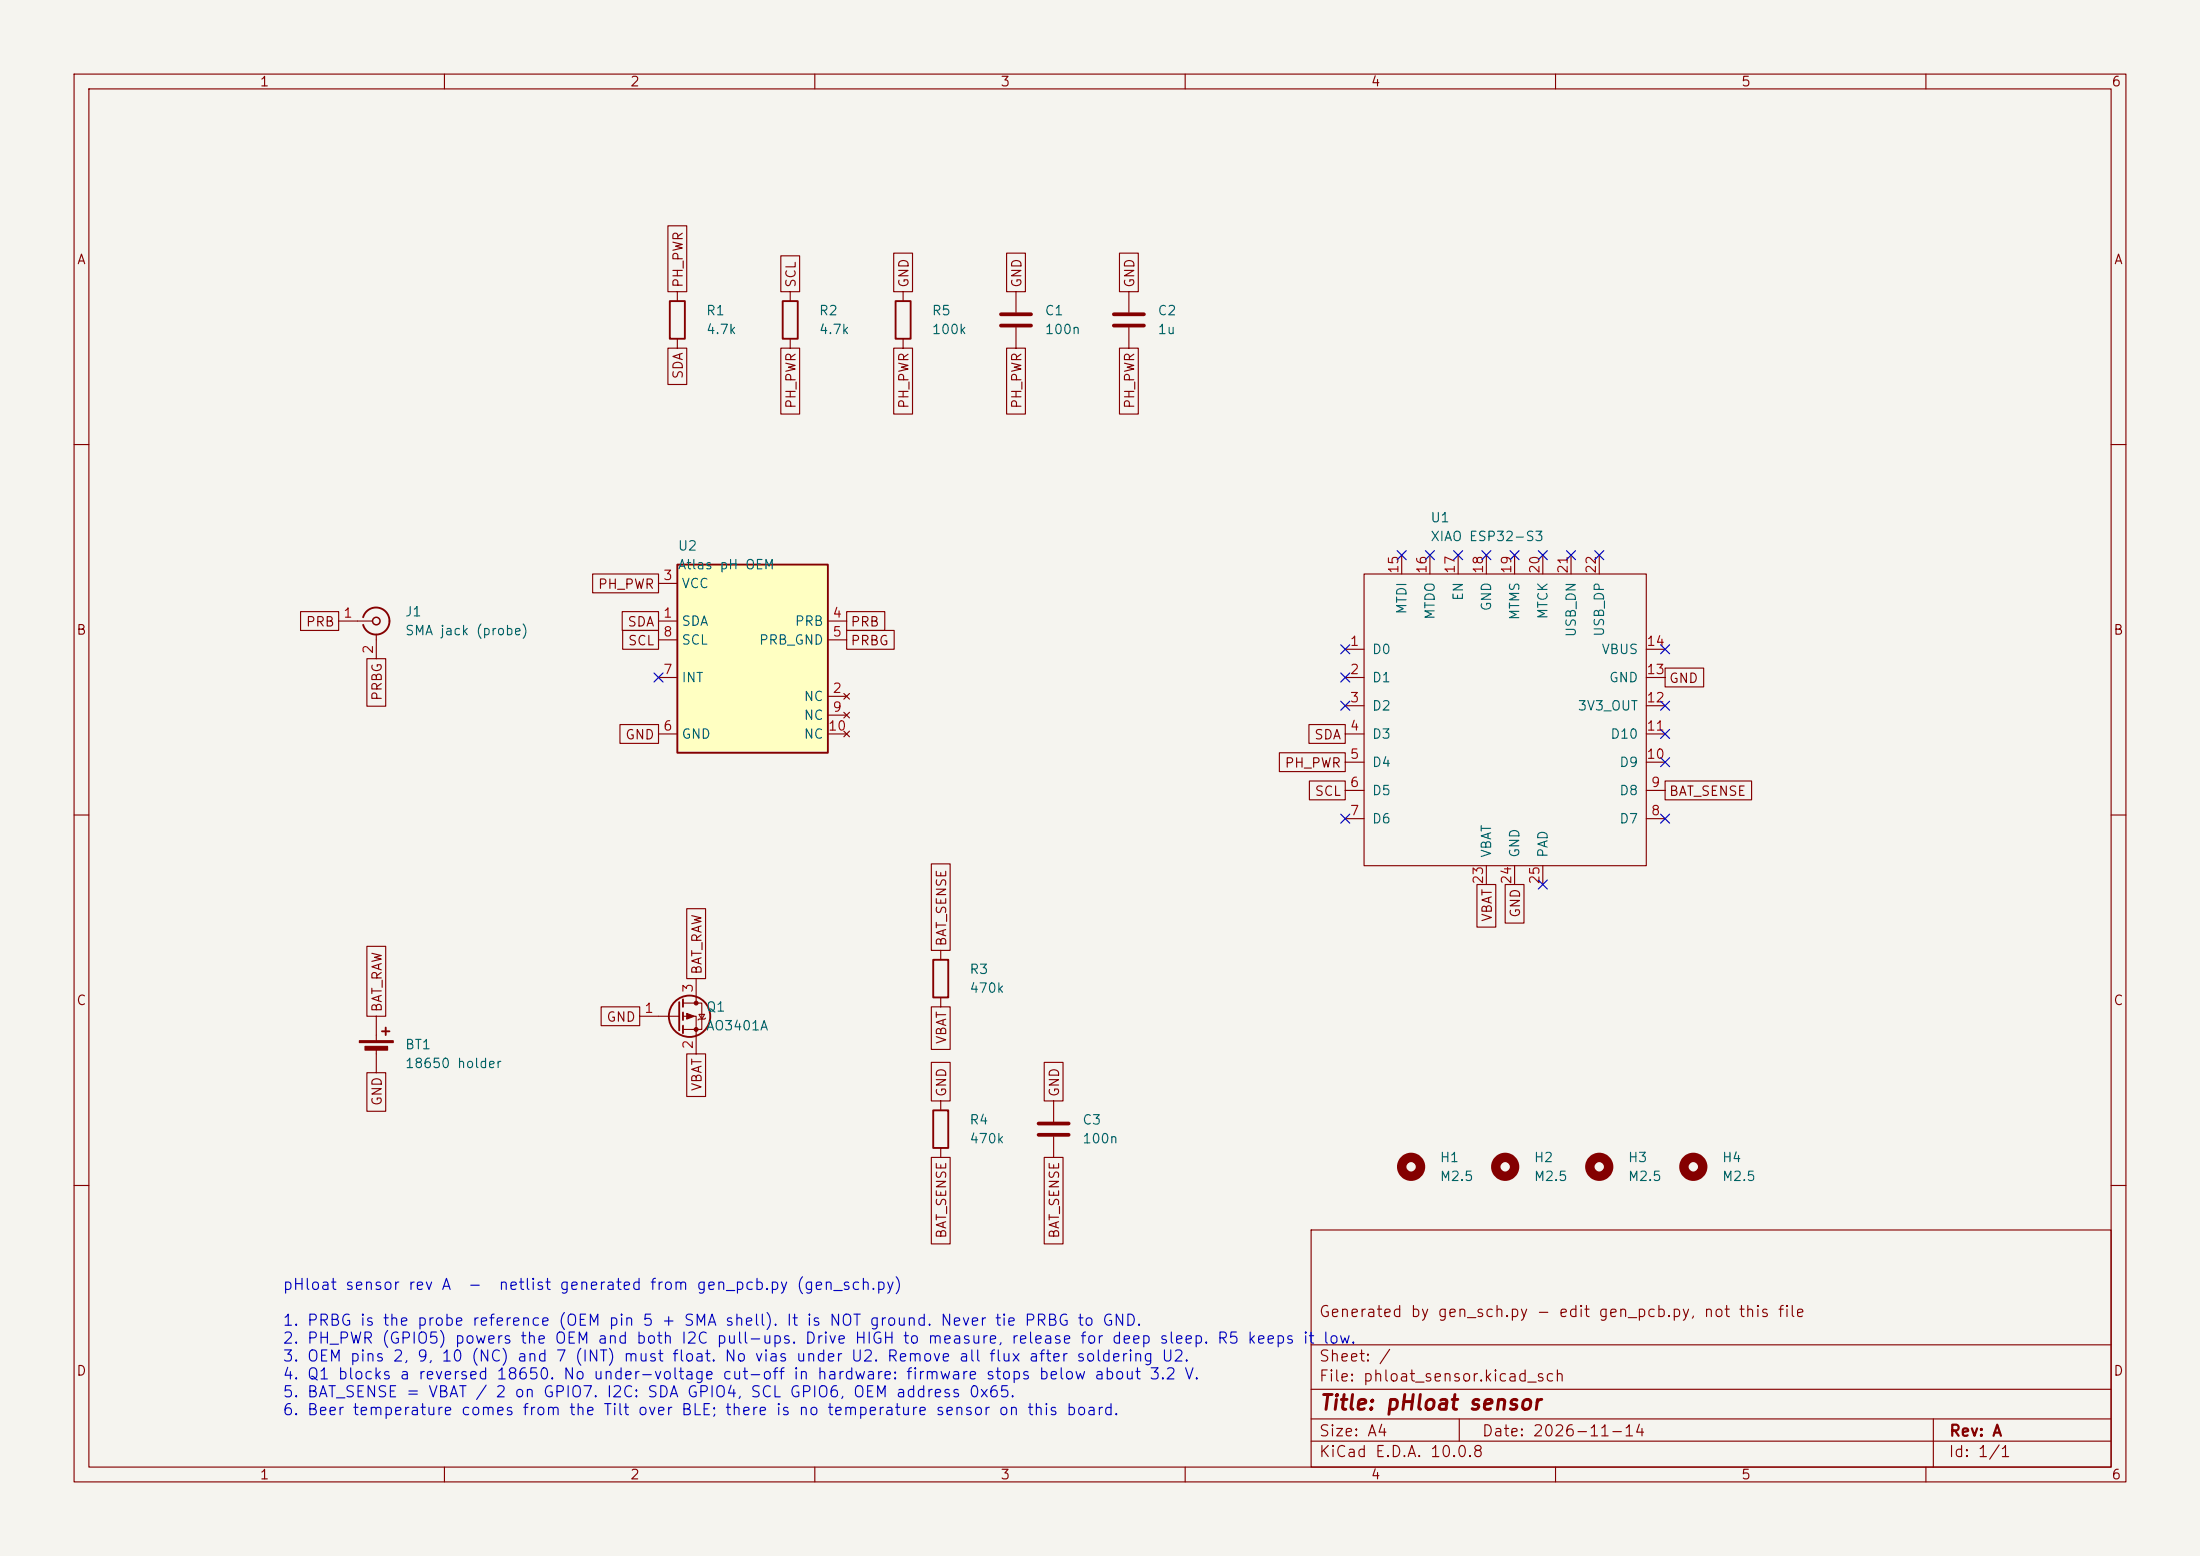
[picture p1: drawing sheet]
<svg xmlns="http://www.w3.org/2000/svg" width="297mm" height="210mm" viewBox="0 0 297 210" stroke-linecap="round" stroke-linejoin="round" font-family="sans-serif">
<path d="M0 0h297v210h-297z" fill="#f5f4ef" stroke="#f5f4ef" stroke-width=".14"/>
<g fill="none" stroke="#840000" stroke-width=".15">
<path d="M10 10h277v190h-277zM12 12h273v186h-273zM60 10v2M110 10v2M160 10v2M210 10v2M260 10v2M91.4 39.4v1.2M121.9 39.4v1.2M152.4 39.4v2.8M91.4 45.7v1.3M121.9 45.7v1.3"/>
<path d="M152.4 44.2v2.8M10 60h2M285 60h2M45.7 83.8h4.6M50.8 85.6v3.3M10 110h2M285 110h2M50.8 137.2v3.3M50.8 141.5v3.3M142.2 148.6v2.8M142.2 153.4v2.8M10 160h2"/>
<path d="M177 166h108v32h-108zM285 160h2M60 198v2M110 198v2M160 198v2M177 194.5h108M177 191.5h108M177 187.5h108M177 181.5h108M197 191.5v3M210 198v2M260 198v2"/>
<path d="M261 191.5v6.5"/>
</g>
<path d="M150.4 42.4h4M150.4 43.9h4M140.2 151.6h4.1M140.2 153.2h4.1" fill="none" stroke="#840000" stroke-width=".51"/>
<path d="M90.4 40.6h2.1v5.1h-2.1zM120.9 40.6h2v5.1h-2zM49 83.3a1.81 1.81 0 0 1 2.8-1 1.81 1.81 0 0 1 0 3 1.81 1.81 0 0 1-2.8-1M51.6 139.2h1M52.1 138.7v1" fill="none" stroke="#840000" stroke-width=".25"/>
<circle cx="50.8" cy="83.8" r=".51" fill="none" stroke="#840000" stroke-width=".2"/>
<g fill="#840000" stroke="#840000" stroke-width=".15">
<path d="M48.5 140.5h4.6v.2h-4.6z"/>
<path d="M49.3 141.2h3v.5h-3z"/>
</g>
<circle cx="228.6" cy="157.5" r="1.27" fill="none" stroke="#840000" stroke-width="1.3"/>
<path d="M91.4 76.2h20.4v25.4h-20.4z" fill="#ffffc2"/>
<g fill="none" stroke="#840000" stroke-width=".25">
<path d="M105.7 40.6h2v5.1h-2zM91.4 76.2h20.4v25.4h-20.4zM91.7 135.3v3.8M92.2 134.9v1M92.2 136.7v1M92.2 138.4v1M126 129.5h2v5.1h-2zM126 149.9h2v5h-2z"/>
<circle cx="93.1" cy="137.2" r="2.79"/>
</g>
<g fill="none" stroke="#840000" stroke-width=".15">
<path d="M90.2 30.5h2.5v8.9h-2.5zM105.4 34.5h2.6v4.9h-2.6zM106.7 39.4v1.2M120.6 34.2h2.6v5.2h-2.6zM135.9 34.2h2.5v5.2h-2.5zM137.2 39.4v2.8M151.1 34.2h2.6v5.2h-2.6zM90.2 47h2.5v4.9h-2.5zM105.4 47h2.6v8.9h-2.6zM106.7 45.7v1.3M120.6 47h2.6v8.9h-2.6zM135.9 47h2.5v8.9h-2.5z"/>
<path d="M137.2 44.2v2.8M151.1 47h2.6v8.9h-2.6zM80 77.5h8.9v2.5h-8.9zM88.9 78.7h2.5M184.1 77.5h38.1v39.3h-38.1zM189.2 74.9v2.6M193 74.9v2.6M196.8 74.9v2.6M200.7 74.9v2.6M204.5 74.9v2.6M208.3 74.9v2.6M212.1 74.9v2.6"/>
<path d="M215.9 74.9v2.6M40.6 82.5h5.1v2.6h-5.1zM49.5 88.9h2.6v6.4h-2.6zM83.7 97.8h5.2v2.5h-5.2zM84 82.5h4.9v2.6h-4.9zM84.1 85.1h4.8v2.5h-4.8zM88.9 83.8h2.5M88.9 86.4h2.5M88.9 99.1h2.5M88.9 91.4h2.5M111.8 83.8h2.5M111.8 94h2.5"/>
<path d="M111.8 86.4h2.5M111.8 99.1h2.5M111.8 96.5h2.5M113.9 93.6l.8 .8M113.9 96.1l.8 .8M113.9 98.7l.8 .7M114.3 82.5h5.1v2.6h-5.1zM114.3 85.1h6.4v2.5h-6.4zM114.7 93.6l-.8 .8M114.7 96.1l-.8 .8M114.7 98.7l-.8 .7M176.7 97.8h4.9v2.5h-4.9z"/>
<path d="M181.6 99.1h2.5M181.6 91.4h2.5M181.6 87.6h2.5M181.6 95.3h2.5M222.2 99.1h2.6M222.2 91.4h2.6M222.2 87.6h2.6M222.2 95.3h2.6M224.8 90.2h5.2v2.5h-5.2zM125.7 116.6h2.6v11.7h-2.6zM172.7 101.6h8.9v2.5h-8.9zM176.8 105.4h4.8v2.6h-4.8z"/>
<path d="M181.6 102.9h2.5M181.6 106.7h2.5M181.6 110.5h2.5M199.4 119.4h2.5v5.7h-2.5zM200.7 116.8v2.6M203.2 119.4h2.5v5.2h-2.5zM204.5 116.8v2.6M208.3 116.8v2.6M222.2 102.9h2.6M222.2 106.7h2.6M222.2 110.5h2.6M224.8 105.4h11.7v2.6h-11.7z"/>
<path d="M49.5 127.7h2.6v9.5h-2.6zM81.2 135.9h5.2v2.5h-5.2zM86.4 137.2h5.3M92.2 135.4h2.5v3.5h-2.5M92.2 137.2h1.8v5M92.7 122.6h2.6v9.5h-2.6zM94 132.1v3.3M94.4 136.9h.7l-.4 .6zM95.2 137.4l-.1 .1h-.7l-.2 .2M125.7 135.9h2.6v5.7h-2.6zM127 128.3v1.2M127 134.6v1.3"/>
<path d="M49.5 144.8h2.6v5.2h-2.6zM92.7 142.2h2.6v5.8h-2.6zM125.7 143.4h2.6v5.2h-2.6zM125.7 156.2h2.6v11.7h-2.6zM127 148.6v1.3M127 154.9v1.3M141 143.4h2.5v5.2h-2.5zM141 156.2h2.5v11.7h-2.5z"/>
</g>
<g fill="none" stroke="#840000" stroke-width="1.3">
<circle cx="190.5" cy="157.5" r="1.27"/>
<circle cx="203.2" cy="157.5" r="1.27"/>
<circle cx="215.9" cy="157.5" r="1.27"/>
</g>
<g fill="#840000" stroke="#840000" stroke-width=".15">
<path d="M92.7 136.8l1 .4-1 .3z"/>
<circle cx="94" cy="135.4" r=".25"/>
<circle cx="94" cy="138.9" r=".25"/>
</g>
<path d="M135.1 42.4h4.1M135.1 43.9h4.1" fill="none" stroke="#840000" stroke-width=".51"/>
<g fill="none" stroke="#000084" stroke-width=".15">
<path d="M188.6 74.3l1.2 1.2M189.8 74.3l-1.2 1.2M192.4 74.3l1.2 1.2M193.6 74.3l-1.2 1.2M196.2 74.3l1.3 1.2M197.5 74.3l-1.3 1.2M200.1 74.3l1.2 1.2M201.3 74.3l-1.2 1.2M203.9 74.3l1.2 1.2M205.1 74.3l-1.2 1.2M207.7 74.3l1.2 1.2M208.9 74.3l-1.2 1.2"/>
<path d="M211.5 74.3l1.2 1.2M212.7 74.3l-1.2 1.2M215.3 74.3l1.2 1.2M216.5 74.3l-1.2 1.2M88.3 90.8l1.2 1.2M89.5 90.8l-1.2 1.2M181 87l1.2 1.2M181 94.6l1.2 1.3M181 90.8l1.2 1.2M182.2 87l-1.2 1.2M182.2 94.6l-1.2 1.3M182.2 90.8l-1.2 1.2"/>
<path d="M224.2 98.5l1.2 1.2M224.2 94.6l1.2 1.3M224.2 87l1.2 1.2M225.4 98.5l-1.2 1.2M225.4 94.6l-1.2 1.3M225.4 87l-1.2 1.2M181 109.9l1.2 1.2M182.2 109.9l-1.2 1.2M207.7 118.8l1.2 1.2M208.9 118.8l-1.2 1.2M224.2 109.9l1.2 1.2M224.2 102.3l1.2 1.2"/>
<path d="M225.4 109.9l-1.2 1.2M225.4 102.3l-1.2 1.2"/>
</g>
<text font-size="2" fill="#840000" x="178" y="190.8">Title: pHloat sensor</text>
<g font-size="1.5" fill="#0000c2">
<text x="38.1" y="174.5">pHloat sensor rev A</text>
<text x="38.1" y="179.3">1. PRBG is the probe reference (OEM pin 5 + SMA shell). It is NOT ground. Never tie PRBG to GND.</text>
<text x="63.1" y="174.5">-</text>
<text x="67.2" y="174.5">netlist generated from gen_pcb.py (gen_sch.py)</text>
<text x="38.1" y="181.7">2. PH_PWR (GPIO5) powers the OEM and both I2C pull-ups. Drive HIGH to measure, release for deep sleep. R5 keeps it low.</text>
<text x="38.1" y="184.1">3. OEM pins 2, 9, 10 (NC) and 7 (INT) must float. No vias under U2. Remove all flux after soldering U2.</text>
<text x="38.1" y="186.6">4. Q1 blocks a reversed 18650. No under-voltage cut-off in hardware: firmware stops below about 3.2 V.</text>
<text x="38.1" y="189">5. BAT_SENSE = VBAT / 2 on GPIO7. I2C: SDA GPIO4, SCL GPIO6, OEM address 0x65.</text>
<text x="38.1" y="191.4">6. Beer temperature comes from the Tilt over BLE; there is no temperature sensor on this board.</text>
</g>
<g font-size="1.5" fill="#840000">
<text x="178" y="178.1">Generated by gen_sch.py - edit gen_pcb.py, not this file</text>
<text x="178" y="184.1">Sheet: /</text>
<text x="178" y="186.8">File: phloat_sensor.kicad_sch</text>
<text x="178" y="197">KiCad E.D.A. 10.0.8</text>
<text x="178" y="194.2">Size: A4</text>
<text x="200" y="194.2">Date: 2026-11-14</text>
<text x="263" y="197">Id: 1/1</text>
<text x="263" y="194.2">Rev: A</text>
</g>
<g font-size="1.3" fill="#840000">
<text x="35" y="12">1</text>
<text x="85" y="12">2</text>
<text x="135" y="12">3</text>
<text x="185" y="12">4</text>
<text x="235" y="12">5</text>
<text x="285" y="12">6</text>
<text x="10.3" y="36">A</text>
<text x="285.3" y="36">A</text>
<text x="92.5" y="38.9" transform="rotate(-90 92.5 38.9)">PH_PWR</text>
<text x="107.7" y="38.9" transform="rotate(-90 107.7 38.9)">SCL</text>
<text x="123" y="38.9" transform="rotate(-90 123 38.9)">GND</text>
<text x="138.2" y="38.9" transform="rotate(-90 138.2 38.9)">GND</text>
<text x="153.5" y="38.9" transform="rotate(-90 153.5 38.9)">GND</text>
<text x="92.5" y="51.3" transform="rotate(-90 92.5 51.3)">SDA</text>
<text x="107.7" y="55.3" transform="rotate(-90 107.7 55.3)">PH_PWR</text>
<text x="123" y="55.3" transform="rotate(-90 123 55.3)">PH_PWR</text>
<text x="138.2" y="55.3" transform="rotate(-90 138.2 55.3)">PH_PWR</text>
<text x="153.5" y="55.3" transform="rotate(-90 153.5 55.3)">PH_PWR</text>
<text x="80.6" y="79.8">PH_PWR</text>
<text x="10.2" y="86">B</text>
<text x="41.2" y="84.9">PRB</text>
<text x="84.6" y="84.9">SDA</text>
<text x="84.7" y="87.4">SCL</text>
<text x="114.7" y="84.9">PRB</text>
<text x="114.7" y="87.4">PRBG</text>
<text x="285.2" y="86">B</text>
<text x="51.9" y="94.7" transform="rotate(-90 51.9 94.7)">PRBG</text>
<text x="225.2" y="92.5">GND</text>
<text x="84.3" y="100.1">GND</text>
<text x="177.3" y="100.1">SDA</text>
<text x="173.3" y="103.9">PH_PWR</text>
<text x="177.4" y="107.7">SCL</text>
<text x="225.2" y="107.7">BAT_SENSE</text>
<text x="201.7" y="124.5" transform="rotate(-90 201.7 124.5)">VBAT</text>
<text x="205.5" y="124" transform="rotate(-90 205.5 124)">GND</text>
<text x="95" y="131.6" transform="rotate(-90 95 131.6)">BAT_RAW</text>
<text x="128.1" y="127.8" transform="rotate(-90 128.1 127.8)">BAT_SENSE</text>
<text x="10.2" y="136">C</text>
<text x="51.9" y="136.7" transform="rotate(-90 51.9 136.7)">BAT_RAW</text>
<text x="285.2" y="136">C</text>
<text x="81.8" y="138.2">GND</text>
<text x="128.1" y="141" transform="rotate(-90 128.1 141)">VBAT</text>
<text x="51.9" y="149.4" transform="rotate(-90 51.9 149.4)">GND</text>
<text x="95" y="147.4" transform="rotate(-90 95 147.4)">VBAT</text>
<text x="128.1" y="148.1" transform="rotate(-90 128.1 148.1)">GND</text>
<text x="143.3" y="148.1" transform="rotate(-90 143.3 148.1)">GND</text>
<text x="128.1" y="167.3" transform="rotate(-90 128.1 167.3)">BAT_SENSE</text>
<text x="143.3" y="167.3" transform="rotate(-90 143.3 167.3)">BAT_SENSE</text>
<text x="10.2" y="186">D</text>
<text x="285.2" y="186">D</text>
<text x="35" y="200">1</text>
<text x="85" y="200">2</text>
<text x="135" y="200">3</text>
<text x="185" y="200">4</text>
<text x="235" y="200">5</text>
<text x="285" y="200">6</text>
</g>
<g font-size="1.3" fill="#006464">
<text x="95.2" y="42.9">R1</text>
<text x="95.2" y="45.4">4.7k</text>
<text x="110.5" y="42.9">R2</text>
<text x="110.5" y="45.4">4.7k</text>
<text x="125.7" y="42.9">R5</text>
<text x="125.7" y="45.4">100k</text>
<text x="141" y="42.9">C1</text>
<text x="141" y="45.4">100n</text>
<text x="156.2" y="42.9">C2</text>
<text x="156.2" y="45.4">1u</text>
<text x="193" y="70.8">U1</text>
<text x="91.4" y="74.6">U2</text>
<text x="91.4" y="77.2">Atlas pH OEM</text>
<text x="193" y="73.4">XIAO ESP32-S3</text>
<text x="54.6" y="83.5">J1</text>
<text x="91.9" y="79.7">VCC</text>
<text x="190.2" y="83" transform="rotate(-90 190.2 83)">MTDI</text>
<text x="194" y="83.7" transform="rotate(-90 194 83.7)">MTDO</text>
<text x="197.8" y="81.2" transform="rotate(-90 197.8 81.2)">EN</text>
<text x="201.6" y="82.6" transform="rotate(-90 201.6 82.6)">GND</text>
<text x="205.4" y="83.8" transform="rotate(-90 205.4 83.8)">MTMS</text>
<text x="209.2" y="83.7" transform="rotate(-90 209.2 83.7)">MTCK</text>
<text x="54.6" y="86.1">SMA jack (probe)</text>
<text x="91.9" y="84.8">SDA</text>
<text x="91.9" y="87.3">SCL</text>
<text x="102.4" y="87.3">PRB_GND</text>
<text x="107.2" y="84.8">PRB</text>
<text x="185.1" y="88.6">D0</text>
<text x="213.1" y="86.1" transform="rotate(-90 213.1 86.1)">USB_DN</text>
<text x="216.1" y="88.6">VBUS</text>
<text x="216.9" y="86" transform="rotate(-90 216.9 86)">USB_DP</text>
<text x="91.9" y="92.4">INT</text>
<text x="108.4" y="94.9">NC</text>
<text x="185.1" y="92.4">D1</text>
<text x="217.1" y="92.4">GND</text>
<text x="91.9" y="100">GND</text>
<text x="108.4" y="97.5">NC</text>
<text x="108.4" y="100">NC</text>
<text x="185.1" y="96.2">D2</text>
<text x="185.1" y="100">D3</text>
<text x="212.9" y="96.2">3V3_OUT</text>
<text x="217.3" y="100">D10</text>
<text x="185.1" y="103.8">D4</text>
<text x="185.1" y="107.6">D5</text>
<text x="218.5" y="107.6">D8</text>
<text x="218.5" y="103.8">D9</text>
<text x="185.1" y="111.5">D6</text>
<text x="218.5" y="111.5">D7</text>
<text x="201.6" y="115.9" transform="rotate(-90 201.6 115.9)">VBAT</text>
<text x="205.4" y="115.9" transform="rotate(-90 205.4 115.9)">GND</text>
<text x="209.2" y="115.9" transform="rotate(-90 209.2 115.9)">PAD</text>
<text x="130.8" y="131.8">R3</text>
<text x="95.2" y="136.9">Q1</text>
<text x="130.8" y="134.3">470k</text>
<text x="54.6" y="141.9">BT1</text>
<text x="95.2" y="139.4">AO3401A</text>
<text x="54.6" y="144.5">18650 holder</text>
<text x="130.8" y="152.1">R4</text>
<text x="130.8" y="154.6">470k</text>
<text x="146" y="152.1">C3</text>
<text x="146" y="154.6">100n</text>
<text x="194.3" y="157.2">H1</text>
<text x="194.3" y="159.7">M2.5</text>
<text x="207" y="157.2">H2</text>
<text x="207" y="159.7">M2.5</text>
<text x="219.7" y="157.2">H3</text>
<text x="219.7" y="159.7">M2.5</text>
<text x="232.4" y="157.2">H4</text>
<text x="232.4" y="159.7">M2.5</text>
</g>
<g font-size="1.3" fill="#a90000">
<text x="189.1" y="77.5" transform="rotate(-90 189.1 77.5)">15</text>
<text x="192.9" y="77.5" transform="rotate(-90 192.9 77.5)">16</text>
<text x="196.7" y="77.5" transform="rotate(-90 196.7 77.5)">17</text>
<text x="200.5" y="77.5" transform="rotate(-90 200.5 77.5)">18</text>
<text x="204.3" y="77.5" transform="rotate(-90 204.3 77.5)">19</text>
<text x="208.1" y="77.5" transform="rotate(-90 208.1 77.5)">20</text>
<text x="212" y="77.5" transform="rotate(-90 212 77.5)">21</text>
<text x="215.8" y="77.5" transform="rotate(-90 215.8 77.5)">22</text>
<text x="46.3" y="83.7">1</text>
<text x="89.4" y="83.7">1</text>
<text x="89.4" y="78.6">3</text>
<text x="112.3" y="83.7">4</text>
<text x="50.7" y="88.4" transform="rotate(-90 50.7 88.4)">2</text>
<text x="89.4" y="86.2">8</text>
<text x="112.3" y="86.2">5</text>
<text x="182.1" y="87.5">1</text>
<text x="222.2" y="87.5">14</text>
<text x="89.4" y="91.3">7</text>
<text x="112.3" y="93.8">2</text>
<text x="182.1" y="91.3">2</text>
<text x="182.1" y="95.1">3</text>
<text x="222.2" y="95.1">12</text>
<text x="222.2" y="91.3">13</text>
<text x="89.4" y="98.9">6</text>
<text x="111.7" y="98.9">10</text>
<text x="112.3" y="96.4">9</text>
<text x="182.1" y="98.9">4</text>
<text x="222.2" y="98.9">11</text>
<text x="182.1" y="102.7">5</text>
<text x="182.1" y="106.5">6</text>
<text x="222.2" y="102.7">10</text>
<text x="222.8" y="106.5">9</text>
<text x="182.1" y="110.4">7</text>
<text x="222.8" y="110.4">8</text>
<text x="200.5" y="119.4" transform="rotate(-90 200.5 119.4)">23</text>
<text x="204.3" y="119.4" transform="rotate(-90 204.3 119.4)">24</text>
<text x="208.1" y="119.4" transform="rotate(-90 208.1 119.4)">25</text>
<text x="86.9" y="137">1</text>
<text x="93.8" y="134.1" transform="rotate(-90 93.8 134.1)">3</text>
<text x="93.8" y="141.7" transform="rotate(-90 93.8 141.7)">2</text>
</g>
</svg>
